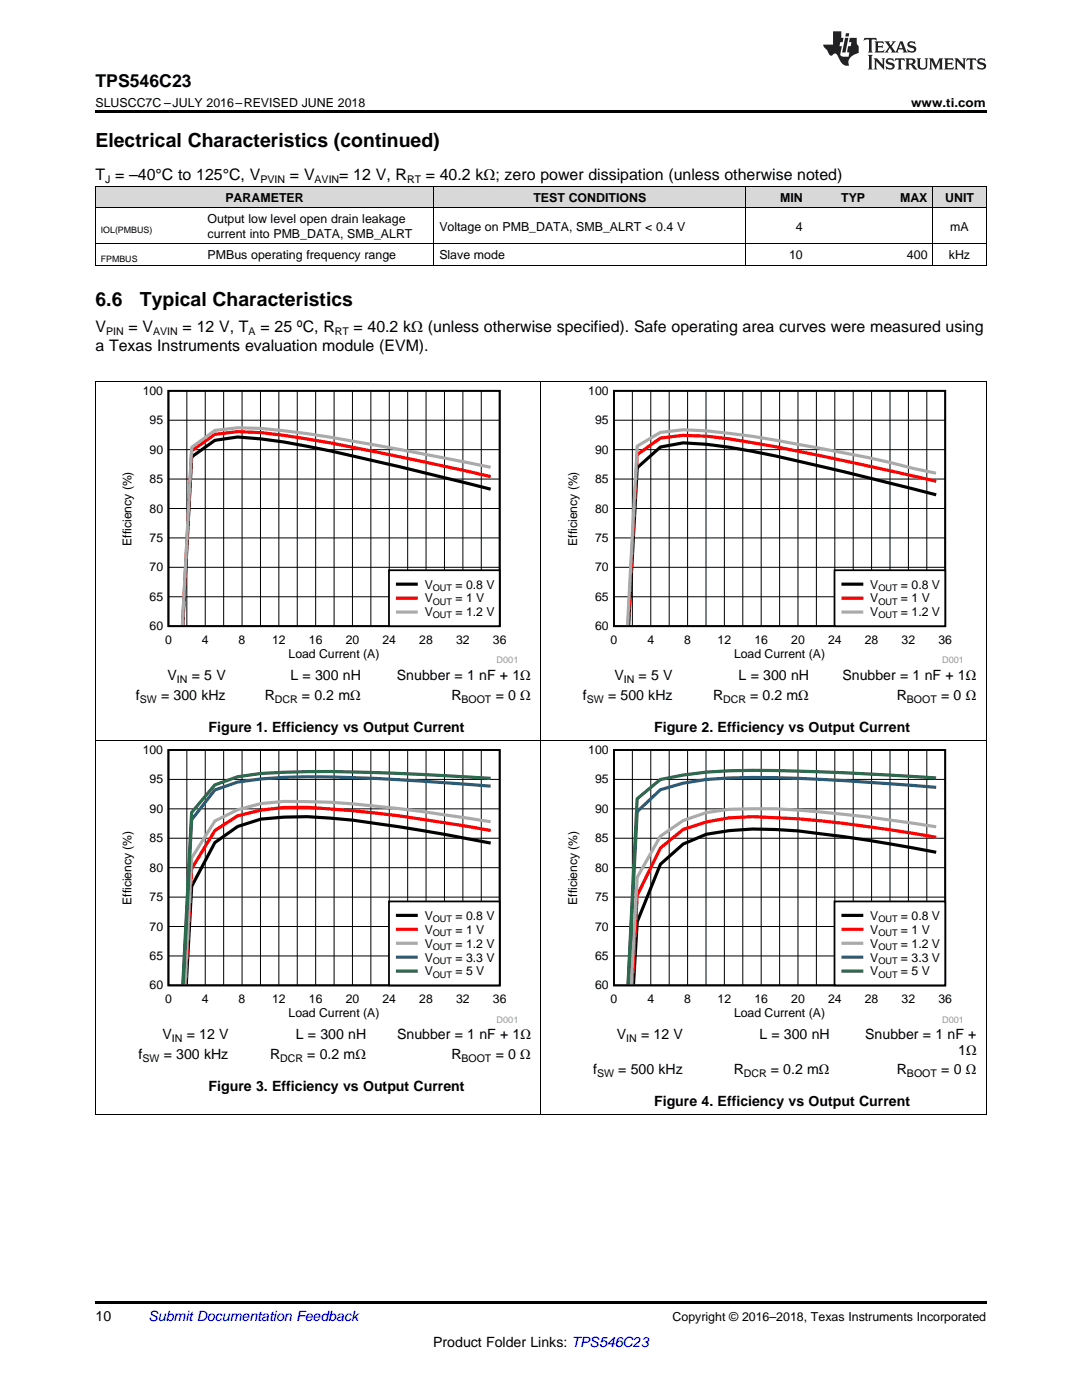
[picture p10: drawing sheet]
<svg xmlns="http://www.w3.org/2000/svg" width="216mm" height="279mm" viewBox="0 0 216 279" stroke-linecap="round" stroke-linejoin="round" font-family="sans-serif">
<g fill="#d8d8d8">
<path d="M19 37.3h21.4v4.3h-21.4z"/>
<path d="M40.4 37.3h46.2v4.3h-46.2z"/>
<path d="M86.6 37.3h24.9v4.3h-24.9z"/>
<path d="M111.5 37.3h37.3v4.3h-37.3z"/>
<path d="M148.8 37.3h12.5v4.3h-12.5z"/>
<path d="M161.3 37.3h12.4v4.3h-12.4z"/>
<path d="M173.7 37.3h12.5v4.3h-12.5z"/>
<path d="M186.2 37.3h10.6v4.3h-10.6z"/>
</g>
<path d="M19 259.7h177.8v.5h-177.8z" fill="#000"/>
<path d="M19.1 147.7v74.7M107.9 147.7v74.7M196.8 147.7v74.7M19 222.3h177.8" fill="none" stroke="#000" stroke-width=".2"/>
<path d="M23.9 148.7h79.2v55.4h-79.2z" fill-rule="evenodd" fill="#fff"/>
<path d="M33.6 149.7h66.1v47h-66.1z" fill="none" stroke="#000" stroke-width=".35"/>
<g fill="none" stroke="#000" stroke-width=".2">
<path d="M33.6 155.5h66.1M37.3 149.7v47M41 149.7v47M44.6 149.7v47M48.3 149.7v47M52 149.7v47M55.6 149.7v47M59.3 149.7v47M63 149.7v47M66.7 149.7v47M70.3 149.7v47M74 149.7v47"/>
<path d="M77.7 149.7v47M81.3 149.7v47M85 149.7v47M88.7 149.7v47M92.4 149.7v47M96 149.7v47M33.6 179h66.1M33.6 173.2h66.1M33.6 167.3h66.1M33.6 161.4h66.1M33.6 190.8h66.1M33.6 184.9h66.1"/>
</g>
<path d="M97.9 168.3l-13.7-2.6a274 274 0 0 0-18.3-2.4l-4.7-.3-4.6 .1-4.5 .4-4.7 1.4-4.5 3.3-4.7 8.7-1 19.6" fill="none" stroke="#000" stroke-width=".63" stroke-linecap="butt"/>
<path d="M97.9 165.7a279.3 279.3 0 0 0-36.7-4.6l-4.6 .1-4.5 .5-4.7 1.1-4.5 2.9-4.7 7.7-1.2 23.1" fill="none" stroke="#f00" stroke-width=".63" stroke-linecap="butt"/>
<path d="M97.9 164l-9.2-1.4a234.4 234.4 0 0 0-27.5-2.6l-4.6-.1-4.5 .5-4.7 1.2-4.5 2.3-4.7 7.3-1.3 25.3" fill="none" stroke="#aaa" stroke-width=".63" stroke-linecap="butt"/>
<path d="M97.9 156.9a483.1 483.1 0 0 0-36.7-1.9l-9.1 .5-4.7 .6-4.5 1.6-4.7 5.9-1.6 32.9" fill="none" stroke="#295c75" stroke-width=".63" stroke-linecap="butt"/>
<path d="M97.9 155.3a535.8 535.8 0 0 0-36.7-1.3l-9.1 .4-4.7 .6-4.5 1.6-4.7 5.5-1.7 34.4" fill="none" stroke="#286b49" stroke-width=".63" stroke-linecap="butt"/>
<path d="M77.6 179.9h22.1v16.8h-22.1z" fill-rule="evenodd" fill="#fff"/>
<path d="M77.6 179.9h22.1v16.8h-22.1z" fill="none" stroke="#000" stroke-width=".35"/>
<path d="M79.3 182.7h3.7" fill="none" stroke="#000" stroke-width=".63"/>
<path d="M79.3 185.5h3.7" fill="none" stroke="#f00" stroke-width=".63"/>
<path d="M79.3 188.2h3.7" fill="none" stroke="#aaa" stroke-width=".63"/>
<path d="M79.3 191h3.7" fill="none" stroke="#295c75" stroke-width=".63"/>
<path d="M79.3 193.8h3.7" fill="none" stroke="#286b49" stroke-width=".63"/>
<path d="M112.8 148.7h79.2v55.4h-79.2z" fill-rule="evenodd" fill="#fff"/>
<path d="M122.5 149.7h66.1v47h-66.1z" fill="none" stroke="#000" stroke-width=".35"/>
<g fill="none" stroke="#000" stroke-width=".2">
<path d="M122.5 155.5h66.1M126.2 149.7v47M129.9 149.7v47M133.5 149.7v47M137.2 149.7v47M140.9 149.7v47M144.5 149.7v47M148.2 149.7v47M151.9 149.7v47M155.6 149.7v47M159.2 149.7v47M162.9 149.7v47"/>
<path d="M166.6 149.7v47M170.2 149.7v47M173.9 149.7v47M177.6 149.7v47M181.3 149.7v47M184.9 149.7v47M122.5 179h66.1M122.5 173.2h66.1M122.5 167.3h66.1M122.5 161.4h66.1M122.5 190.8h66.1M122.5 184.9h66.1"/>
</g>
<path d="M186.8 170.1l-4.5-.9a319.8 319.8 0 0 0-23-3.4 59.6 59.6 0 0 0-18.3 .7l-4.7 1.9-4.5 4.1-4.7 11.5-.7 12.5" fill="none" stroke="#000" stroke-width=".63" stroke-linecap="butt"/>
<path d="M186.8 167.1a246.5 246.5 0 0 0-36.7-4.1l-4.6 .2-4.5 .8-4.7 1.5-4.5 3.7-4.7 9.5-1 17.8" fill="none" stroke="#f00" stroke-width=".63" stroke-linecap="butt"/>
<path d="M186.8 165l-4.5-.7a298.3 298.3 0 0 0-27.5-2.9l-9.3 .1-4.5 .7-4.7 1.6-4.5 3.1-4.7 8.2-1.1 21.4" fill="none" stroke="#aaa" stroke-width=".63" stroke-linecap="butt"/>
<path d="M186.8 157.1a476.9 476.9 0 0 0-36.7-1.9 52.8 52.8 0 0 0-18.3 2.4l-4.7 4.4-1.7 34.5" fill="none" stroke="#295c75" stroke-width=".63" stroke-linecap="butt"/>
<path d="M186.8 155.3a523.8 523.8 0 0 0-41.3-1.5l-4.5 .3-4.7 .6-4.5 .9-4.7 3.8-1.8 37.1" fill="none" stroke="#286b49" stroke-width=".63" stroke-linecap="butt"/>
<path d="M166.5 179.9h22.1v16.8h-22.1z" fill-rule="evenodd" fill="#fff"/>
<path d="M166.5 179.9h22.1v16.8h-22.1z" fill="none" stroke="#000" stroke-width=".35"/>
<path d="M168.2 182.7h3.7" fill="none" stroke="#000" stroke-width=".63"/>
<path d="M168.2 185.5h3.7" fill="none" stroke="#f00" stroke-width=".63"/>
<path d="M168.2 188.2h3.7" fill="none" stroke="#aaa" stroke-width=".63"/>
<path d="M168.2 191h3.7" fill="none" stroke="#295c75" stroke-width=".63"/>
<path d="M168.2 193.8h3.7" fill="none" stroke="#286b49" stroke-width=".63"/>
<path d="M19.1 76.1v71.7M107.9 76.1v71.7M196.8 76.1v71.7M19 147.7h177.8" fill="none" stroke="#000" stroke-width=".2"/>
<path d="M23.9 77h79.2v55.4h-79.2z" fill-rule="evenodd" fill="#fff"/>
<path d="M33.6 78h66.1v47h-66.1z" fill="none" stroke="#000" stroke-width=".35"/>
<g fill="none" stroke="#000" stroke-width=".2">
<path d="M37.3 78v47M41 78v47M44.6 78v47M48.3 78v47M52 78v47M55.6 78v47M59.3 78v47M63 78v47M66.7 78v47M70.3 78v47M74 78v47M77.7 78v47"/>
<path d="M81.3 78v47M85 78v47M88.7 78v47M92.4 78v47M96 78v47M33.6 95.6h66.1M33.6 89.7h66.1M33.6 83.9h66.1M33.6 119.1h66.1M33.6 113.2h66.1M33.6 107.4h66.1M33.6 101.5h66.1"/>
</g>
<path d="M97.9 97.6a772.2 772.2 0 0 0-36.7-8.5l-4.6-.9-4.5-.6-4.7-.4-4.5 .7-4.7 3.3-1.7 33.6" fill="none" stroke="#000" stroke-width=".63" stroke-linecap="butt"/>
<path d="M97.9 95.1a769.7 769.7 0 0 0-36.7-7.5l-9.1-1.3-4.7-.2-4.5 .6-4.7 3.3-1.8 34.8" fill="none" stroke="#f00" stroke-width=".63" stroke-linecap="butt"/>
<path d="M97.9 93.3a773.8 773.8 0 0 0-36.7-6.8l-9.1-1-4.7-.1-4.5 .5-4.7 3.4-1.8 35.5" fill="none" stroke="#aaa" stroke-width=".63" stroke-linecap="butt"/>
<path d="M77.6 113.8h22.1v11.2h-22.1z" fill-rule="evenodd" fill="#fff"/>
<path d="M77.6 113.8h22.1v11.2h-22.1z" fill="none" stroke="#000" stroke-width=".35"/>
<path d="M79.3 116.6h3.7" fill="none" stroke="#000" stroke-width=".63"/>
<path d="M79.3 119.4h3.7" fill="none" stroke="#f00" stroke-width=".63"/>
<path d="M79.3 122.1h3.7" fill="none" stroke="#aaa" stroke-width=".63"/>
<path d="M112.8 77h79.2v55.4h-79.2z" fill-rule="evenodd" fill="#fff"/>
<path d="M122.5 78h66.1v47h-66.1z" fill="none" stroke="#000" stroke-width=".35"/>
<g fill="none" stroke="#000" stroke-width=".2">
<path d="M126.2 78v47M129.9 78v47M133.5 78v47M137.2 78v47M140.9 78v47M144.5 78v47M148.2 78v47M151.9 78v47M155.6 78v47M159.2 78v47M162.9 78v47M166.6 78v47"/>
<path d="M170.2 78v47M173.9 78v47M177.6 78v47M181.3 78v47M184.9 78v47M122.5 95.6h66.1M122.5 89.7h66.1M122.5 83.9h66.1M122.5 119.1h66.1M122.5 113.2h66.1M122.5 107.4h66.1M122.5 101.5h66.1"/>
</g>
<path d="M186.8 98.8a734.8 734.8 0 0 0-36.7-8.7l-4.6-.8-4.5-.6-4.7-.3-4.5 .8-4.7 4.1-1.7 31.5" fill="none" stroke="#000" stroke-width=".63" stroke-linecap="butt"/>
<path d="M186.8 96a693 693 0 0 0-41.3-8.4l-4.5-.6-4.7-.1-4.5 .5-4.7 3.3-1.8 34.1" fill="none" stroke="#f00" stroke-width=".63" stroke-linecap="butt"/>
<path d="M186.8 94.4l-4.5-.9a376.2 376.2 0 0 0-36.8-7l-4.5-.5-4.7-.2-4.5 .5-4.7 2.7-1.9 35.8" fill="none" stroke="#aaa" stroke-width=".63" stroke-linecap="butt"/>
<path d="M166.5 113.8h22.1v11.2h-22.1z" fill-rule="evenodd" fill="#fff"/>
<path d="M166.5 113.8h22.1v11.2h-22.1z" fill="none" stroke="#000" stroke-width=".35"/>
<path d="M168.2 116.6h3.7" fill="none" stroke="#000" stroke-width=".63"/>
<path d="M168.2 119.4h3.7" fill="none" stroke="#f00" stroke-width=".63"/>
<path d="M168.2 122.1h3.7" fill="none" stroke="#aaa" stroke-width=".63"/>
<path d="M19 37.2h177.8v15.8M19.1 37.2v15.8M86.6 37.2v15.8M148.8 37.2v15.8M186.1 37.2v15.8M19 52.9h177.8M19 48.6h177.8M19 41.5h177.8M19 76h177.8" fill="none" stroke="#000" stroke-width=".2"/>
<path d="M19 22h177.8v.5h-177.8z" fill="#000"/>
<g fill="#231f20">
<path d="M172.5 7.6l-.1 .5 .4-.2h.6v.1v2.1l-.2 .4h.9l-.2-.4v-2.1l.1-.1h.5l.5 .2-.2-.5zM174.5 8.3l.2 .3v1.5l-.2 .4h1.8l.2-.6a1.04 1.04 0 0 1-1.3 .2v-.7h.6l.3 .2v-.6l-.3 .2h-.6v-.6l.8-.1 .4 .3-.2-.5zM176.5 8.3l.9 1.1-.9 1.1h.8l-.2-.2 .4-.7 .5 .7-.2 .2h1.5l-.2-.2 .2-.4h.9l.1 .4-.2 .2h1l-.3-.3-.7-1.9h-.5l-.9 2-.8-1 .9-1h-.8l.1 .3-.4 .5-.3-.6 .1-.2zM179.7 8.6l.4 1h-.7zM181.3 8.4a.63 .63 0 0 0-.2 .7 .63 .63 0 0 0 .6 .4l.6 .2 .1 .2a.75 .75 0 0 1-.7 .4 .75 .75 0 0 1-.6-.5l.1 .7 .1-.1a1.11 1.11 0 0 0 1.5-.6 1.13 1.13 0 0 0-1.2-.8l-.1-.4a1.04 1.04 0 0 1 1.2 .2l-.2-.5-.2 .1-.4-.2zM173.2 10.9l.2 .4v2.2l-.2 .4h1l-.3-.4v-2.2l.3-.4zM174.3 11.6l.3 .4v1.5l-.3 .4h.8l-.2-.4v-1.3l1.5 1.7v-1.9l.2-.4h-.7l.2 .4v.9l-1.1-1.3zM177 11.8a.62 .62 0 0 0-.2 .7 .62 .62 0 0 0 .6 .4l.6 .1 .1 .3a.76 .76 0 0 1-.7 .3 .76 .76 0 0 1-.7-.4l.2 .7 .1-.1a1.11 1.11 0 0 0 1.5-.6 1.13 1.13 0 0 0-1.2-.8l-.1-.4a1.04 1.04 0 0 1 1.2 .2l-.2-.6-.2 .1-.5-.1zM178.7 11.6l-.2 .6a.61 .61 0 0 1 .8-.3v1.6l-.2 .4h.9l-.2-.4v-1.6a.63 .63 0 0 1 .7 .3l-.1-.6zM180.6 11.6l.3 .4v1.5l-.3 .4h1l-.2-.2-.1-.8 .6 .2a.76 .76 0 0 0 1.2 .7l-1-1a.58 .58 0 0 0 .6-.5 .58 .58 0 0 0-.5-.6zM181.4 11.9h.1a.45 .45 0 0 1 .5 .1 .45 .45 0 0 1 .1 .5l-.8 .2zM182.9 11.6l.2 .2a2.17 2.17 0 0 0 .3 1.9 .99 .99 0 0 0 1.6-.6v-1.1l.2-.4h-.7l.2 .2a1.92 1.92 0 0 1-.2 1.8 .6 .6 0 0 1-.9-.5v-1.1l.2-.4zM185.4 11.6l.2 .4v1.5l-.2 .4h.7l-.2-.4v-1.4l.8 1.8 .8-1.8v1.4l-.2 .4h.9l-.2-.4v-1.5l.2-.4h-.8l-.6 1.5-.6-1.5zM188.4 11.6l.2 .4v1.5l-.2 .4h1.8l.1-.6a1.04 1.04 0 0 1-1.2 .1v-.6h.5l.4 .2v-.6l-.4 .2h-.5v-.7h.8l.3 .3-.1-.6zM190.5 11.6l.2 .4v1.5l-.2 .4h.7l-.2-.4v-1.3l1.5 1.7v-1.9l.2-.4h-.7l.2 .4v.9l-1.1-1.3zM192.9 11.6l-.1 .6a.61 .61 0 0 1 .7-.3l.1 1.6-.3 .4h1l-.3-.4 .1-1.6a.63 .63 0 0 1 .7 .3l-.1-.6zM195.2 11.8a.62 .62 0 0 0-.2 .7 .62 .62 0 0 0 .6 .4l.6 .1 .1 .3a.76 .76 0 0 1-.7 .3 .76 .76 0 0 1-.6-.4l.1 .7 .1-.1a1.11 1.11 0 0 0 1.6-.6 1.13 1.13 0 0 0-1.3-.8l-.1-.4a1.04 1.04 0 0 1 1.2 .2l-.1-.6-.2 .1-.5-.1z"/>
<path d="M166.2 6.3v2.6h-1.9v.4l.8 .9a.91 .91 0 0 0 1 .8 .56 .56 0 0 1 .5-.3 .56 .56 0 0 1 .5 .3l.4 .8a1.53 1.53 0 0 0 1.9 1.2 1.54 1.54 0 0 1 1-2.1l.9-.3v-1.4a1.52 1.52 0 0 1-.4-1.6h-1.3l-.2 .8h.5l-.2 .8h-.5l-.1 1v.2l.4 .1-.2 .8a1.93 1.93 0 0 1-1.6-.3l.3-1.8h-.5l.2-.8h.4l.2-.8h-.4v-1.3zM168.6 7.6l-.6 2.9h.7l.6-2.9zM168.8 6.6l-.1 .7h.6l.2-.7z"/>
</g>
<g font-size="3.9">
<text x="19" y="29.3">Electrical Characteristics (continued)</text>
<text x="19" y="61.1">6.6</text>
<text x="27.9" y="61.1">Typical Characteristics</text>
</g>
<text font-size="3.5" x="19" y="17.3">TPS546C23</text>
<g font-size="3.2">
<text x="19" y="36">T = –40°C to 125°C, V</text>
<text x="57.9" y="36">= V</text>
<text x="67.7" y="36">= 12 V, R</text>
<text x="85" y="36">= 40.2 kΩ; zero power dissipation (unless otherwise noted)</text>
<text x="19" y="66.2">V</text>
<text x="19" y="70.1">a Texas Instruments evaluation module (EVM).</text>
<text x="25.6" y="66.2">= V</text>
<text x="36.4" y="66.2">= 12 V, T</text>
<text x="52" y="66.2">= 25 ºC, R</text>
<text x="70.5" y="66.2">= 40.2 kΩ (unless otherwise specified). Safe operating area curves were measured using</text>
</g>
<g font-size="2.8">
<text x="33.4" y="135.7">V</text>
<text x="38.3" y="135.7">= 5 V</text>
<text x="58" y="135.7">L = 300 nH</text>
<text x="79.2" y="135.7">Snubber = 1 nF + 1Ω</text>
<text x="122.6" y="135.7">V</text>
<text x="127.4" y="135.7">= 5 V</text>
<text x="147.4" y="135.7">L = 300 nH</text>
<text x="168.1" y="135.7">Snubber = 1 nF + 1Ω</text>
<text x="27.1" y="139.7">f</text>
<text x="32.1" y="139.7">= 300 kHz</text>
<text x="52.8" y="139.7">R</text>
<text x="60.3" y="139.7">= 0.2 mΩ</text>
<text x="90.1" y="139.7">R</text>
<text x="98.9" y="139.7">= 0 Ω</text>
<text x="116.3" y="139.7">f</text>
<text x="121.3" y="139.7">= 500 kHz</text>
<text x="142.3" y="139.7">R</text>
<text x="149.7" y="139.7">= 0.2 mΩ</text>
<text x="178.9" y="139.7">R</text>
<text x="187.8" y="139.7">= 0 Ω</text>
<text x="41.6" y="146">Figure 1. Efficiency vs Output Current</text>
<text x="130.5" y="146">Figure 2. Efficiency vs Output Current</text>
<text x="32.4" y="207.4">V</text>
<text x="37.3" y="207.4">= 12 V</text>
<text x="59" y="207.4">L = 300 nH</text>
<text x="79.2" y="207.4">Snubber = 1 nF + 1Ω</text>
<text x="123.1" y="207.4">V</text>
<text x="127.9" y="207.4">= 12 V</text>
<text x="151.5" y="207.4">L = 300 nH</text>
<text x="172.6" y="207.4">Snubber = 1 nF +</text>
<text x="27.7" y="211.3">f</text>
<text x="32.7" y="211.3">= 300 kHz</text>
<text x="53.9" y="211.3">R</text>
<text x="61.3" y="211.3">= 0.2 mΩ</text>
<text x="90.1" y="211.3">R</text>
<text x="98.9" y="211.3">= 0 Ω</text>
<text x="118.4" y="214.3">f</text>
<text x="123.4" y="214.3">= 500 kHz</text>
<text x="146.4" y="214.3">R</text>
<text x="153.8" y="214.3">= 0.2 mΩ</text>
<text x="179" y="214.3">R</text>
<text x="187.8" y="214.3">= 0 Ω</text>
<text x="191.2" y="210.5">1Ω</text>
<text x="41.6" y="217.7">Figure 3. Efficiency vs Output Current</text>
<text x="130.5" y="220.6">Figure 4. Efficiency vs Output Current</text>
<text x="19" y="263.6">10</text>
<text x="86.4" y="268.9">Product Folder Links: TPS546C23</text>
</g>
<text font-size="2.8" fill="#0000c8" x="29.6" y="263.6">Submit Documentation Feedback</text>
<g font-size="2.5">
<text x="19" y="21.4">SLUSCC7C –JULY 2016–REVISED JUNE 2018</text>
<text x="181.8" y="21.4">www.ti.com</text>
<text x="45" y="40.3">PARAMETER</text>
<text x="106.4" y="40.3">TEST CONDITIONS</text>
<text x="155.7" y="40.3">MIN</text>
<text x="167.9" y="40.3">TYP</text>
<text x="179.6" y="40.3">MAX</text>
<text x="188.6" y="40.3">UNIT</text>
<text x="41.4" y="44.6">Output low level open drain leakage</text>
<text x="41.4" y="47.4">current into PMB_DATA, SMB_ALRT</text>
<text x="87.7" y="46">Voltage on PMB_DATA, SMB_ALRT &lt; 0.4 V</text>
<text x="158.8" y="46">4</text>
<text x="189.6" y="46">mA</text>
<text x="41.4" y="51.7">PMBus operating frequency range</text>
<text x="87.7" y="51.7">Slave mode</text>
<text x="157.4" y="51.7">10</text>
<text x="181" y="51.7">400</text>
<text x="189.3" y="51.7">kHz</text>
<text x="134.2" y="263.6">Copyright © 2016–2018, Texas Instruments Incorporated</text>
</g>
<g font-size="2.4">
<text x="28.5" y="78.8">100</text>
<text x="117.4" y="78.8">100</text>
<text x="29.8" y="84.7">95</text>
<text x="118.7" y="84.7">95</text>
<text x="29.8" y="90.5">90</text>
<text x="118.7" y="90.5">90</text>
<text x="29.8" y="96.4">85</text>
<text x="118.7" y="96.4">85</text>
<text x="29.8" y="102.3">80</text>
<text x="118.7" y="102.3">80</text>
<text x="26.3" y="108.9" transform="rotate(-90 26.3 108.9)">Efficiency (%)</text>
<text x="29.8" y="108.2">75</text>
<text x="115.2" y="108.9" transform="rotate(-90 115.2 108.9)">Efficiency (%)</text>
<text x="118.7" y="108.2">75</text>
<text x="29.8" y="119.9">65</text>
<text x="29.8" y="114">70</text>
<text x="84.7" y="117.5">V</text>
<text x="90.9" y="117.5">= 0.8 V</text>
<text x="118.7" y="119.9">65</text>
<text x="118.7" y="114">70</text>
<text x="173.6" y="117.5">V</text>
<text x="179.8" y="117.5">= 0.8 V</text>
<text x="29.8" y="125.8">60</text>
<text x="84.7" y="120.2">V</text>
<text x="84.7" y="123">V</text>
<text x="90.9" y="120.2">= 1 V</text>
<text x="90.9" y="123">= 1.2 V</text>
<text x="118.7" y="125.8">60</text>
<text x="173.6" y="120.2">V</text>
<text x="173.6" y="123">V</text>
<text x="179.8" y="120.2">= 1 V</text>
<text x="179.8" y="123">= 1.2 V</text>
<text x="32.9" y="128.5">0</text>
<text x="40.3" y="128.5">4</text>
<text x="47.6" y="128.5">8</text>
<text x="54.3" y="128.5">12</text>
<text x="57.6" y="131.3">Load Current (A)</text>
<text x="61.6" y="128.5">16</text>
<text x="69" y="128.5">20</text>
<text x="76.3" y="128.5">24</text>
<text x="83.7" y="128.5">28</text>
<text x="91" y="128.5">32</text>
<text x="98.4" y="128.5">36</text>
<text x="121.8" y="128.5">0</text>
<text x="129.2" y="128.5">4</text>
<text x="136.5" y="128.5">8</text>
<text x="143.2" y="128.5">12</text>
<text x="146.5" y="131.3">Load Current (A)</text>
<text x="150.5" y="128.5">16</text>
<text x="157.9" y="128.5">20</text>
<text x="165.2" y="128.5">24</text>
<text x="172.6" y="128.5">28</text>
<text x="179.9" y="128.5">32</text>
<text x="187.3" y="128.5">36</text>
<text x="28.5" y="150.5">100</text>
<text x="117.4" y="150.5">100</text>
<text x="29.8" y="156.3">95</text>
<text x="118.7" y="156.3">95</text>
<text x="29.8" y="162.2">90</text>
<text x="118.7" y="162.2">90</text>
<text x="29.8" y="174">80</text>
<text x="29.8" y="168.1">85</text>
<text x="118.7" y="174">80</text>
<text x="118.7" y="168.1">85</text>
<text x="29.8" y="179.8">75</text>
<text x="118.7" y="179.8">75</text>
<text x="26.3" y="180.6" transform="rotate(-90 26.3 180.6)">Efficiency (%)</text>
<text x="29.8" y="185.7">70</text>
<text x="84.7" y="183.6">V</text>
<text x="90.9" y="183.6">= 0.8 V</text>
<text x="115.2" y="180.6" transform="rotate(-90 115.2 180.6)">Efficiency (%)</text>
<text x="118.7" y="185.7">70</text>
<text x="173.6" y="183.6">V</text>
<text x="179.8" y="183.6">= 0.8 V</text>
<text x="29.8" y="191.6">65</text>
<text x="84.7" y="186.3">V</text>
<text x="84.7" y="189.1">V</text>
<text x="84.7" y="191.9">V</text>
<text x="90.9" y="186.3">= 1 V</text>
<text x="90.9" y="189.1">= 1.2 V</text>
<text x="90.9" y="191.9">= 3.3 V</text>
<text x="118.7" y="191.6">65</text>
<text x="173.6" y="186.3">V</text>
<text x="173.6" y="189.1">V</text>
<text x="173.6" y="191.9">V</text>
<text x="179.8" y="186.3">= 1 V</text>
<text x="179.8" y="189.1">= 1.2 V</text>
<text x="179.8" y="191.9">= 3.3 V</text>
<text x="29.8" y="197.5">60</text>
<text x="84.7" y="194.7">V</text>
<text x="90.9" y="194.7">= 5 V</text>
<text x="118.7" y="197.5">60</text>
<text x="173.6" y="194.7">V</text>
<text x="179.8" y="194.7">= 5 V</text>
<text x="32.9" y="200.2">0</text>
<text x="40.3" y="200.2">4</text>
<text x="47.6" y="200.2">8</text>
<text x="54.3" y="200.2">12</text>
<text x="57.6" y="203">Load Current (A)</text>
<text x="61.6" y="200.2">16</text>
<text x="69" y="200.2">20</text>
<text x="76.3" y="200.2">24</text>
<text x="83.7" y="200.2">28</text>
<text x="91" y="200.2">32</text>
<text x="98.4" y="200.2">36</text>
<text x="121.8" y="200.2">0</text>
<text x="129.2" y="200.2">4</text>
<text x="136.5" y="200.2">8</text>
<text x="143.2" y="200.2">12</text>
<text x="146.5" y="203">Load Current (A)</text>
<text x="150.5" y="200.2">16</text>
<text x="157.9" y="200.2">20</text>
<text x="165.2" y="200.2">24</text>
<text x="172.6" y="200.2">28</text>
<text x="179.9" y="200.2">32</text>
<text x="187.3" y="200.2">36</text>
</g>
<g font-size="2.1">
<text x="21" y="36.6">J</text>
<text x="52" y="36.6">PVIN</text>
<text x="62.8" y="36.6">AVIN</text>
<text x="81.2" y="36.6">RT</text>
<text x="21.2" y="66.9">PIN</text>
<text x="30.6" y="66.9">AVIN</text>
<text x="49.6" y="66.9">A</text>
<text x="66.8" y="66.9">RT</text>
<text x="35.3" y="136.2">IN</text>
<text x="124.5" y="136.2">IN</text>
<text x="27.9" y="140.2">SW</text>
<text x="54.9" y="140.2">DCR</text>
<text x="92.1" y="140.2">BOOT</text>
<text x="117.1" y="140.2">SW</text>
<text x="144.3" y="140.2">DCR</text>
<text x="180.9" y="140.2">BOOT</text>
<text x="34.3" y="207.9">IN</text>
<text x="125" y="207.9">IN</text>
<text x="28.4" y="211.9">SW</text>
<text x="55.9" y="211.9">DCR</text>
<text x="92.1" y="211.9">BOOT</text>
<text x="119.1" y="214.8">SW</text>
<text x="148.4" y="214.8">DCR</text>
<text x="181" y="214.8">BOOT</text>
</g>
<g font-size="1.8">
<text x="20.1" y="46.5">IOL(PMBUS)</text>
<text x="20.1" y="52.2">FPMBUS</text>
<text x="86.4" y="117.9">OUT</text>
<text x="175.3" y="117.9">OUT</text>
<text x="86.4" y="120.6">OUT</text>
<text x="86.4" y="123.4">OUT</text>
<text x="175.3" y="120.6">OUT</text>
<text x="175.3" y="123.4">OUT</text>
<text x="86.4" y="184">OUT</text>
<text x="175.3" y="184">OUT</text>
<text x="86.4" y="186.7">OUT</text>
<text x="86.4" y="189.5">OUT</text>
<text x="175.3" y="186.7">OUT</text>
<text x="175.3" y="189.5">OUT</text>
<text x="86.4" y="192.3">OUT</text>
<text x="86.4" y="195.1">OUT</text>
<text x="175.3" y="192.3">OUT</text>
<text x="175.3" y="195.1">OUT</text>
</g>
<g font-size="1.8" fill="#999">
<text x="99.1" y="132.4">D001</text>
<text x="188" y="132.4">D001</text>
<text x="99.1" y="204.1">D001</text>
<text x="188" y="204.1">D001</text>
</g>
</svg>
